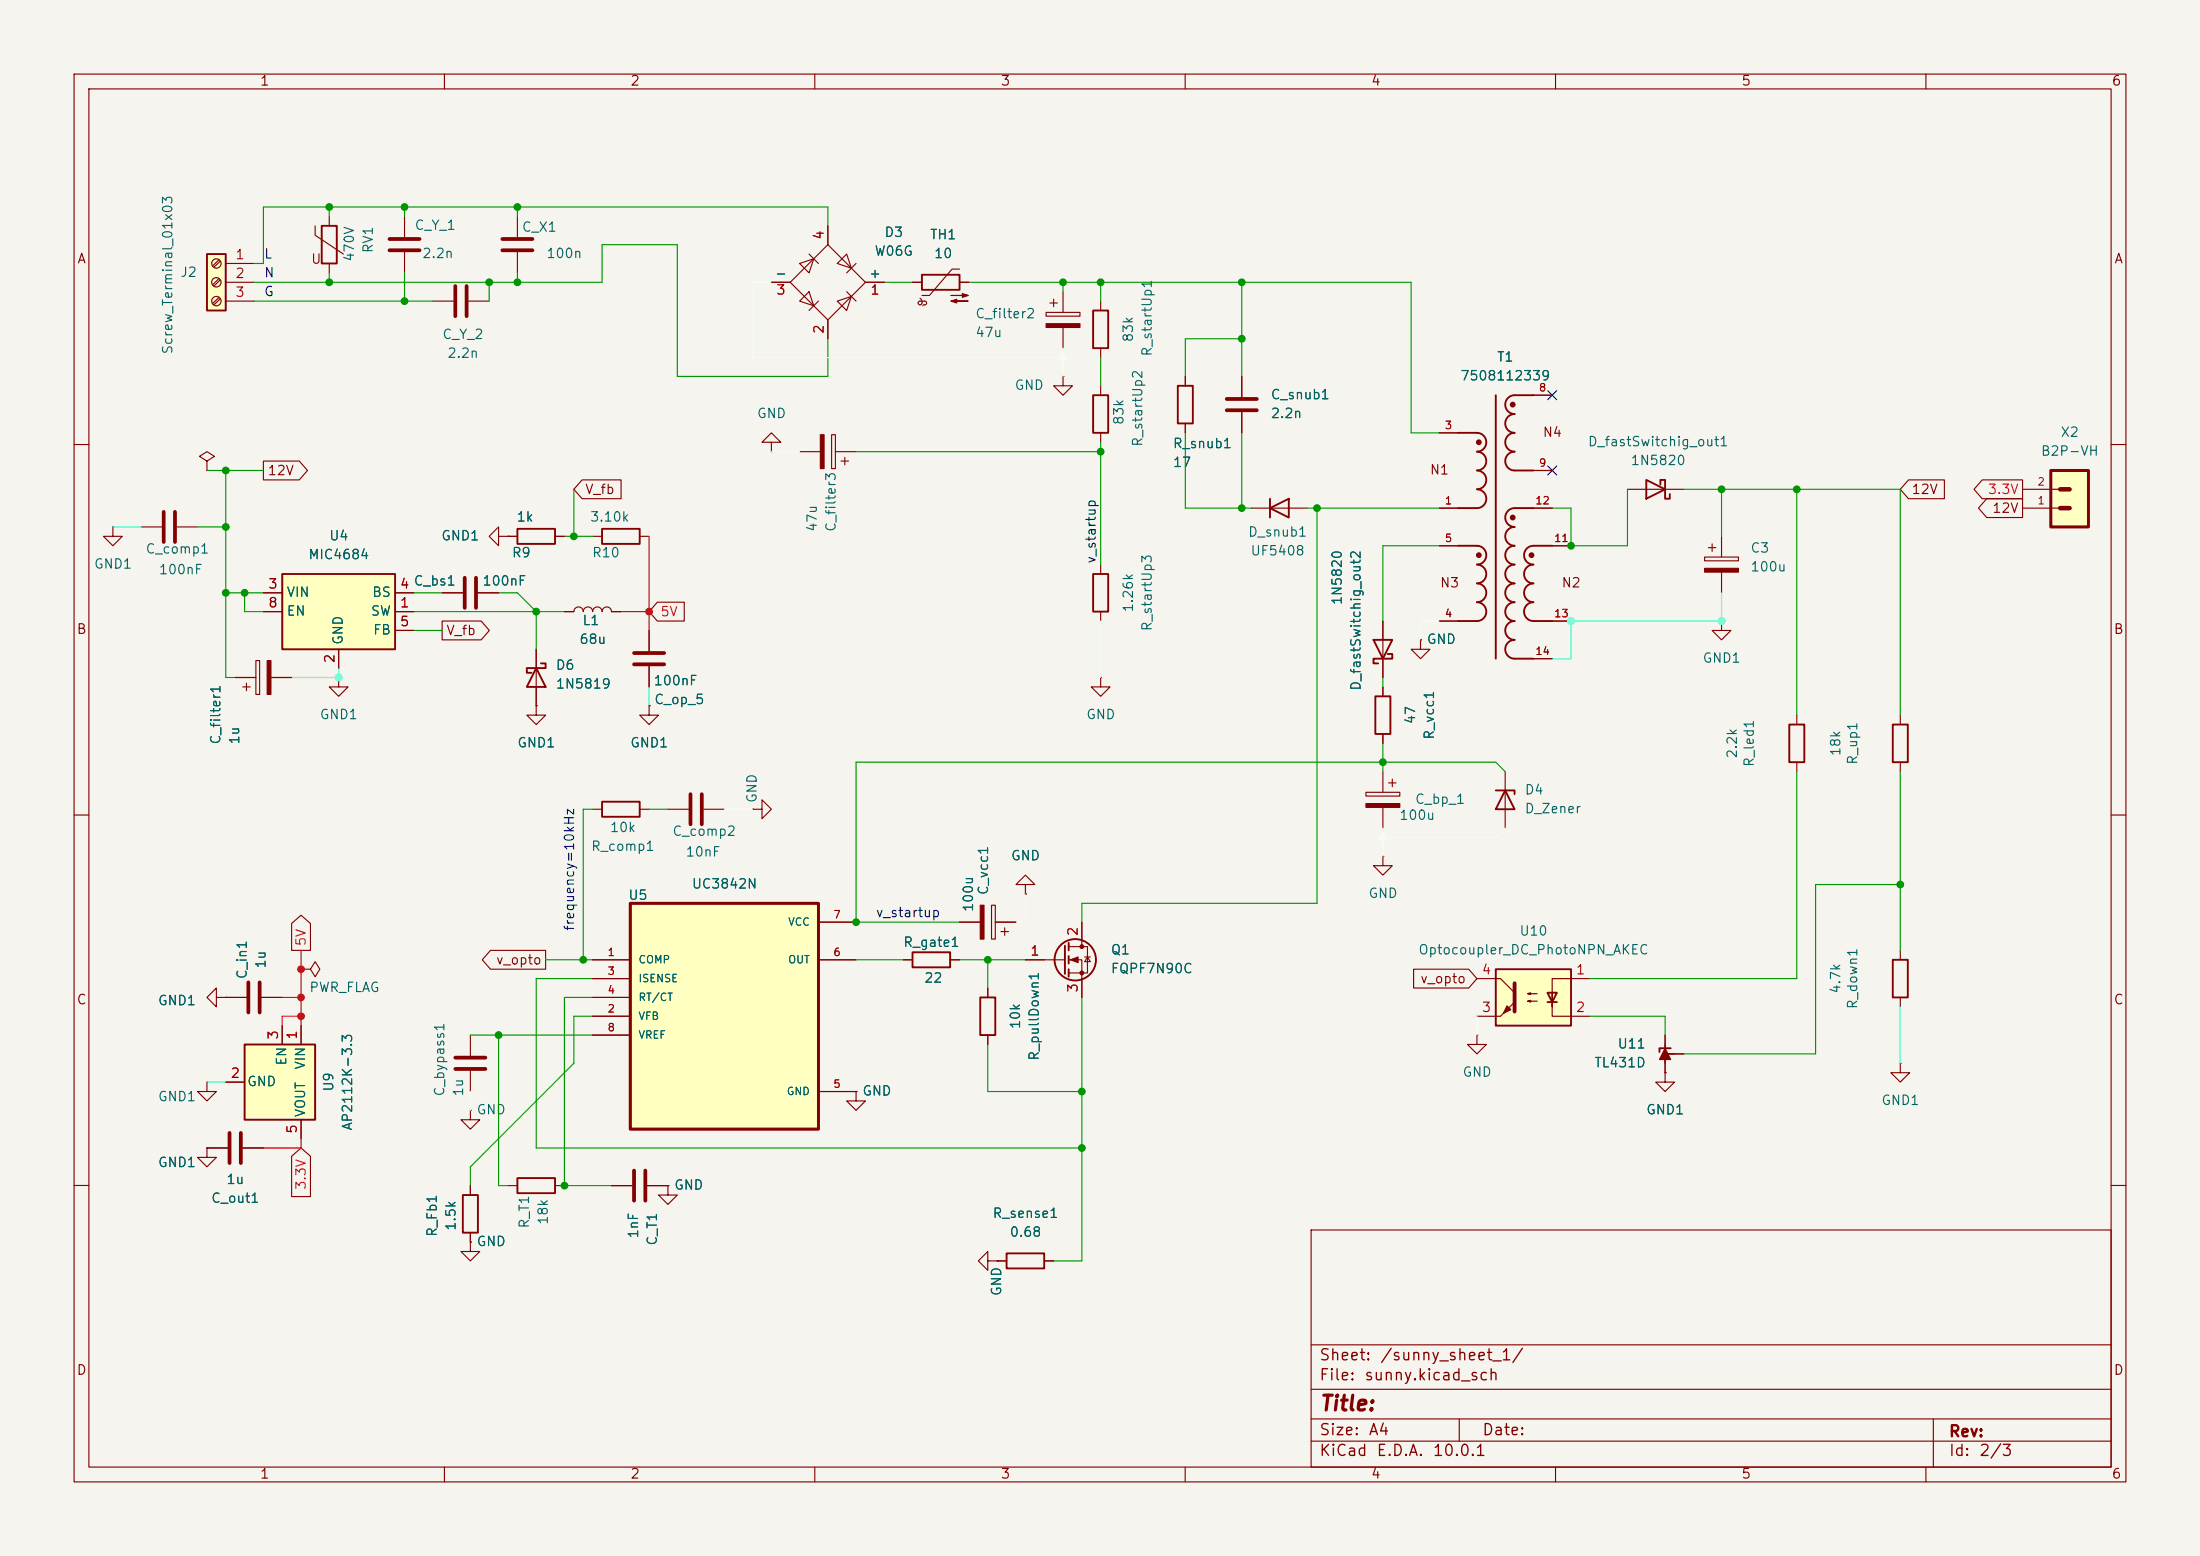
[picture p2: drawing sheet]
<svg xmlns="http://www.w3.org/2000/svg" width="297mm" height="210mm" viewBox="0 0 297 210" stroke-linecap="round" stroke-linejoin="round" font-family="sans-serif">
<path d="M0 0h297v210h-297z" fill="#f5f4ef" stroke="#f5f4ef" stroke-width=".14"/>
<g fill="none" stroke="#840000" stroke-width=".15">
<path d="M10 10h277v190h-277zM12 12h273v186h-273zM60 10v2M110 10v2M160 10v2M210 10v2M260 10v2M123.2 38.1h1.3M129.5 36.3h-1l-3 3.6h-1M129.5 38.1h1.3M104.1 59.7h1.3l-1.3-1.3-1.2 1.3h1.2v1.3M112.3 58.7h.5v4.5h-.5z"/>
<path d="M124.2 40.3a.44 .44 0 0 1 .3 .4 .44 .44 0 0 1-.4 .4l-.1-.2 .1-.2h.9l.1 .1-.1 .2-.4 .3M143.5 50.8v1.3h1.3l-1.3 1.2-1.3-1.2h1.3M143.5 50.8h.1M148.6 40.6v1.3M148.6 47v1.3M148.6 52.1v1.2M148.6 58.4v1.3M160 50.8v1.3M160 57.2v1.2M10 60h2M104.1 61h.1M107.9 61h2.8"/>
<path d="M112.8 61h2.8M113.5 62.2h1.1M114 61.7v1M219.7 66h7.6M285 60h2M186.7 83.8v7.6M10 110h2M285 110h2M29.2 134.6v-1.2l-1.3 1.2 1.3 1.3v-1.3h1.3M30.5 134.6h.1M30.5 134.6h2.8M35.3 134.6h2.8"/>
<path d="M138.4 129.5h5.4M144.3 127.8h2.5v3.5h-2.5M144.3 129.5h1.7v5.1M146 124.5v3.3M146.4 129.2h.8M146.8 129.2l.4 .6h-.8zM27.9 154.9v1.3h1.3l-1.3 1.3-1.2-1.3h1.2M27.9 154.9h.1M27.9 146.1v1.2h1.3l-1.3 1.3-1.2-1.3h1.2M27.9 146.1h.1M27.9 154.9h2.8M32.8 154.9h2.8"/>
<path d="M10 160h2M63.5 167.6v1.3h1.3l-1.3 1.3-1.3-1.3h1.3M63.5 167.6h.1M63.5 160v1.3M63.5 166.4v1.2M68.6 160h1.2M74.9 160h1.3M177 166h108v32h-108zM285 160h2M60 198v2M110 198v2M160 198v2"/>
<path d="M177 194.5h108M177 191.5h108M177 187.5h108M177 181.5h108M197 191.5v3M210 198v2M260 198v2M261 191.5v6.5"/>
</g>
<g fill="none" stroke="#840000" stroke-width=".25">
<path d="M124.5 37.1h5v2h-5zM147.6 53.3h2v5.1h-2zM147.6 41.9h2v5.1h-2zM159 52.1h2v5.1h-2zM222.2 64.8l2.6 1.2-2.6 1.3zM224.2 65.4v-.6h.6v2.5h.6v-.6M185.4 86.4h2.6l-1.3 2.5zM187.3 88.3h.7v.6h-2.6v.6h.7M143.8 127.6v3.8M144.3 127.3v1M144.3 129v1M144.3 130.8v1"/>
<path d="M69.8 159h5.1v2h-5.1zM62.5 161.3h2v5.1h-2z"/>
<circle cx="145.2" cy="129.5" r="2.79"/>
</g>
<g fill="#840000" stroke="#840000" stroke-width=".15">
<path d="M128.4 40.6l.8-.2v.5l-.8-.3h2.3z"/>
<path d="M128.4 39.9h2.3l-.8 .2v-.5l.8 .3z"/>
<path d="M110.7 58.7h.6v4.5h-.6z"/>
<path d="M144.5 129.5l1-.3v.7z"/>
<circle cx="146" cy="127.8" r=".25"/>
<circle cx="146" cy="131.3" r=".25"/>
</g>
<path d="M33.5 132.6v4.1M35.1 132.6v4.1M31 152.9v4.1M32.5 152.9v4.1" fill="none" stroke="#840000" stroke-width=".51"/>
<path d="M33 141h9.5v10.1h-9.5z" fill="#ffffc2"/>
<path d="M147.6 77.5h2v5.1h-2zM185.7 94h2v5.1h-2zM201.9 106.7h2.6v.5M203.2 106.7l1.3 2.5h-2.6zM123.2 128.5h5.1v2.1h-5.1zM132.3 134.6h2.1v5.1h-2.1zM255.5 129.5h2.1v5.1h-2.1zM33 141h9.5v10.1h-9.5zM135.9 169.2h5.1v2h-5.1z" fill="none" stroke="#840000" stroke-width=".25"/>
<g fill="none" stroke="#840000" stroke-width=".15">
<path d="M148.6 76.2v1.3M148.6 91.4v1.3h1.3l-1.3 1.3-1.3-1.3h1.3M148.6 91.4h.1M148.6 82.6v1.2M186.7 92.7v1.3M186.7 99.1v1.2M90.2 109.2h2.8M95 109.2h2.8M138.4 119.4h1.3l-1.3-1.3-1.2 1.3h1.2v1.3M184.4 106.9h4.6v.5h-4.6zM186.7 104.1v2.8M186.7 109v2.8"/>
<path d="M187.5 105.7h1M188 105.2v1M203.2 104.1v7.7M38.1 138.4v2.6M40.6 130.8h1.3l.6-1 .7 1-.7 1-.6-1M40.6 130.8h.1M40.6 138.4v2.6M63.5 139.7v2.8M121.9 129.5h1.3M128.3 129.5h1.2M129.5 124.5h2.8M133.3 133.4v1.2"/>
<path d="M133.3 139.7v1.3M133.9 122.2h.5v4.5h-.5zM134.4 124.5h2.8M135.1 125.7h1M135.6 125.2v1M138.4 120.7h.1M256.5 128.3v1.2M256.5 134.6v1.3M30.5 146.1h2.5M40.6 151.1v2.6M63.5 149.9v1.2h1.3l-1.3 1.3-1.3-1.3h1.3M63.5 149.9h.1"/>
<path d="M63.5 144.5v2.8M115.6 147.3v1.3h1.2l-1.2 1.3-1.3-1.3h1.3M115.6 147.3h.1M256.5 143.5v1.3h1.3l-1.3 1.3-1.2-1.3h1.2M256.5 143.5h.1M82.5 160h2.8M87.4 160h2.8M90.2 160v1.3h1.2l-1.2 1.3-1.3-1.3h1.3M90.2 160h.1M133.3 170.2v-1.3l-1.2 1.3 1.2 1.3v-1.3h1.3M134.6 170.2h.1M134.6 170.2h1.3"/>
<path d="M141 170.2h1.2"/>
</g>
<path d="M93.2 107.2v4.1M94.7 107.2v4.1M61.5 144.3h4M61.5 142.7h4M85.6 158v4.1M87.1 158v4.1" fill="none" stroke="#840000" stroke-width=".51"/>
<g fill="#840000" stroke="#840000" stroke-width=".15">
<path d="M132.3 122.2h.5v4.5h-.5z"/>
<path d="M184.4 108.5h4.6v.5h-4.6z"/>
</g>
<path d="M85.1 121.9h25.4v30.5h-25.4z" fill="#ffffc2"/>
<path d="M85.1 121.9h25.4v30.5h-25.4z" fill="none" stroke="#840000" stroke-width=".41"/>
<g fill="none" stroke="#840000" stroke-width=".15">
<path d="M69.8 29.2v2.8M69.8 34v2.8M143.5 39.4v2.8M141.2 42.2h4.6v.5h-4.6zM141.7 40.9h1M142.2 40.4v1M143.5 44.2v2.8M68.6 72.4h1.2M74.9 72.4h1.3M230.1 75.2h4.6v.5h-4.6zM230.6 73.9h1M231.1 73.4v1"/>
<path d="M232.4 72.4v2.8M232.4 77.2v2.8M72.4 87.6v7.7M76.2 82.6h1.3a.64 .64 0 0 1 .6-.7 .64 .64 0 0 1 .6 .7 .64 .64 0 0 1 .7-.7 .64 .64 0 0 1 .6 .7 .64 .64 0 0 1 .6-.7 .64 .64 0 0 1 .7 .7 .64 .64 0 0 1 .6-.7 .64 .64 0 0 1 .6 .7h1.3M87.6 95.3v1.2h1.3l-1.3 1.3-1.2-1.3h1.2M87.6 95.3h.1M87.6 85.1v2.8M87.6 89.9v2.8M232.4 83.8v1.3h1.3l-1.3 1.3-1.3-1.3h1.3M232.4 83.8h.1M242.6 96.5v1.3M256.5 96.5v1.3"/>
<path d="M80 109.2h1.3M86.4 109.2h1.2M101.6 109.2h1.3v-1.2l1.2 1.2-1.2 1.3v-1.3M101.6 109.2h.1M186.7 115.6v1.2h1.3l-1.3 1.3-1.3-1.3h1.3M186.7 115.6h.1M242.6 102.9v1.2M256.5 102.9v1.2M80 129.5h5.1M80 137.2h5.1M80 132.1h5.1M80 134.6h5.1"/>
<path d="M80 139.7h5.1M110.5 129.5h5.1M110.5 124.5h5.1M199.4 139.7v1.3h1.3l-1.3 1.2-1.3-1.2h1.3M199.4 139.7h.1M224.8 139.7v5.1M110.5 147.3h5.1M224.8 141v2.5M224.8 144.8v1.3h1.3l-1.3 1.2-1.3-1.2h1.3M224.8 144.8h.1M224.8 142.2h2.5"/>
</g>
<path d="M69.8 71.4h5.1v2h-5.1zM72.4 90.2l1.3 2.5h-2.6zM73 89.5h.7v.7h-2.6v.6h.7M241.6 97.8h2v5.1h-2zM255.5 97.8h2.1v5.1h-2.1zM81.3 108.2h5.1v2h-5.1zM225.6 141.5h-1.6v.5" fill="none" stroke="#840000" stroke-width=".25"/>
<g fill="#840000" stroke="#840000" stroke-width=".15">
<path d="M224.8 141.5l.8 1.5h-1.6z"/>
<path d="M141.2 43.7h4.6v.5h-4.6z"/>
<path d="M230.1 76.7h4.6v.5h-4.6z"/>
</g>
<path d="M67.8 32.3h4.1M67.8 33.8h4.1M85.6 89.7h4.1M85.6 88.1h4.1" fill="none" stroke="#840000" stroke-width=".51"/>
<path d="M201.9 130.8h10.2v7.6h-10.2z" fill="#ffffc2"/>
<path d="M81.3 71.4h5.1v2h-5.1zM201.9 130.8h10.2v7.6h-10.2zM208.9 134h1.3l-.7 1.3zM208.9 135.3h1.3" fill="none" stroke="#840000" stroke-width=".25"/>
<path d="M80 72.4h1.3M86.4 72.4h1.2M199.4 132.1h3.2l1.9 1.9M199.4 137.2h3.2M206.2 134.1l.4-.1v.2l-.4-.1h1.3M206.2 135.1l.4-.1v.3l-.4-.2h1.3M209.5 135.3v1.9h5.1M214.6 132.1h-5.1v3.8v-1.9" fill="none" stroke="#840000" stroke-width=".15"/>
<path d="M204.5 132.7v3.8" fill="none" stroke="#840000" stroke-width=".51"/>
<g fill="#840000" stroke="#840000" stroke-width=".15">
<path d="M203.5 135.8l.5 .5-1.1 .5z"/>
<path d="M202.6 137.2l1.9-1.9z"/>
</g>
<path d="M276.9 63.5h5v7.6h-5z" fill="#ffffc2"/>
<path d="M276.9 63.5h5v7.6h-5z" fill="none" stroke="#840000" stroke-width=".41"/>
<path d="M278.1 66h1.3M278.1 68.6h1.3" fill="none" stroke="#840000" stroke-width=".61"/>
<g fill="none" stroke="#840000" stroke-width=".15">
<path d="M54.6 29.2v2.8M54.6 34v2.8M58.4 40.6h2.8M63.2 40.6h2.8M167.6 50.8v2.8M167.6 55.6v2.8M67.3 72.4v-1.3l-1.3 1.3 1.3 1.3v-1.3h1.3M68.6 72.4h.1M168.9 68.6h7.6M273 68.6h5.1M273 66h5.1M31.7 91.4h2.8"/>
<path d="M32.8 92.7h1M33.3 92.2v1M34.5 89.2h.6v4.5h-.6zM36.6 91.4h2.8M45.7 91.4v1.3h1.3l-1.3 1.3-1.3-1.3h1.3M45.7 91.4h.1M59.7 80h2.8M64.5 80h2.8M72.4 95.3v1.2h1.3l-1.3 1.3-1.3-1.3h1.3M72.4 95.3h.1M191.8 86.4v1.2h1.2l-1.2 1.3-1.3-1.3h1.3M191.8 86.4h.1"/>
</g>
<path d="M36.1 89.2h.5v4.5h-.5z" fill="#840000" stroke="#840000" stroke-width=".15"/>
<path d="M52.6 32.3h4M52.6 33.8h4M61.5 38.6v4.1M63 38.6v4.1M165.6 53.8h4.1M165.6 55.4h4.1M62.7 78v4M64.3 78v4" fill="none" stroke="#840000" stroke-width=".51"/>
<path d="M171.4 68.6l2.6-1.3v2.6zM171.4 67.3v2.6" fill="none" stroke="#840000" stroke-width=".25"/>
<path d="M38.1 77.5h15.2v10.1h-15.2z" fill="#ffffc2"/>
<path d="M43.4 30.5h2.1v5.1h-2.1zM196.8 58.4h2.6a1.27 1.27 0 0 1 1.3 1.3 1.27 1.27 0 0 1-1.3 1.3 1.27 1.27 0 0 1 1.3 1.2 1.27 1.27 0 0 1-1.3 1.3 1.27 1.27 0 0 1 1.3 1.3 1.27 1.27 0 0 1-1.3 1.2 1.27 1.27 0 0 1 1.3 1.3 1.27 1.27 0 0 1-1.3 1.3h-2.6M201.9 53.3v35.6M207 53.3h-2.5a1.27 1.27 0 0 0-1.3 1.3 1.27 1.27 0 0 0 1.3 1.3 1.27 1.27 0 0 0-1.3 1.3 1.27 1.27 0 0 0 1.3 1.2 1.27 1.27 0 0 0-1.3 1.3 1.27 1.27 0 0 0 1.3 1.3 1.27 1.27 0 0 0-1.3 1.2 1.27 1.27 0 0 0 1.3 1.3h2.5M38.1 77.5h15.2v10.1h-15.2zM196.8 73.7h2.6a1.27 1.27 0 0 1 1.3 1.2 1.27 1.27 0 0 1-1.3 1.3 1.27 1.27 0 0 1 1.3 1.3 1.27 1.27 0 0 1-1.3 1.2 1.27 1.27 0 0 1 1.3 1.3 1.27 1.27 0 0 1-1.3 1.3 1.27 1.27 0 0 1 1.3 1.3 1.27 1.27 0 0 1-1.3 1.2h-2.6M207 68.6h-2.5a1.27 1.27 0 0 0-1.3 1.3 1.27 1.27 0 0 0 1.3 1.2 1.27 1.27 0 0 0-1.3 1.3 1.27 1.27 0 0 0 1.3 1.3 1.27 1.27 0 0 0-1.3 1.2 1.27 1.27 0 0 0 1.3 1.3 1.27 1.27 0 0 0-1.3 1.3 1.27 1.27 0 0 0 1.3 1.2 1.27 1.27 0 0 0-1.3 1.3 1.27 1.27 0 0 0 1.3 1.3 1.27 1.27 0 0 0-1.3 1.3 1.27 1.27 0 0 0 1.3 1.2 1.27 1.27 0 0 0-1.3 1.3 1.27 1.27 0 0 0 1.3 1.3 1.27 1.27 0 0 0-1.3 1.2 1.27 1.27 0 0 0 1.3 1.3h2.5M209.5 73.7h-2.5a1.27 1.27 0 0 0-1.3 1.2 1.27 1.27 0 0 0 1.3 1.3 1.27 1.27 0 0 0-1.3 1.3 1.27 1.27 0 0 0 1.3 1.2 1.27 1.27 0 0 0-1.3 1.3 1.27 1.27 0 0 0 1.3 1.3 1.27 1.27 0 0 0-1.3 1.3 1.27 1.27 0 0 0 1.3 1.2h2.5" fill="none" stroke="#840000" stroke-width=".25"/>
<g fill="none" stroke="#840000" stroke-width=".15">
<path d="M42.5 30.5v1.3l3.9 2.5M44.4 29.2v1.3M44.4 35.6v1.2M104.1 38.1h2.6M107.9 35.6l2-.7-.7 1.9zM109.2 39.4l.7 1.9-2-.7zM109.2 34.3l1.3 1.3M111.8 33l5 5.1-5 5.1-5.1-5.1zM111.8 30.5v2.5M113 35.6l1.3-1.3 .6 1.9zM114.3 39.4l1.3 1.2M115.6 35.6l-1.3 1.2"/>
<path d="M116.8 38.1h2.6M110.5 40.6l-1.3 1.3M111.8 43.2v2.5M113 40.6l1.9-.6-.6 1.9zM194.3 58.4h2.5M207 53.3h2.5M15.2 71.1v1.3h1.3l-1.3 1.3-1.2-1.3h1.2M15.2 71.1h.1M19 71.1h2.8M23.9 71.1h2.8M27.9 62.2l1.1-.6-1.1-.6-1 .6 1 .6v1.3M27.9 63.5h.1"/>
<path d="M194.3 68.6h2.5M194.3 73.7h2.5M207 68.6h2.5M207 63.5h2.5M209.5 73.7h2.6M35.6 82.6h2.5M35.6 80h2.5M45.7 87.6v2.6M53.3 82.6h2.6M53.3 80h2.6M53.3 85.1h2.6M194.3 83.8h2.5"/>
<path d="M207 88.9h2.5M209.5 83.8h2.6"/>
</g>
<g fill="none" stroke="#840000" stroke-width=".38">
<circle cx="199.6" cy="59.7" r=".2"/>
<circle cx="204.2" cy="54.6" r=".2"/>
<circle cx="199.6" cy="74.9" r=".2"/>
<circle cx="204.2" cy="69.8" r=".2"/>
<circle cx="206.8" cy="74.9" r=".2"/>
</g>
<path d="M22.1 69.1v4.1M23.6 69.1v4.1" fill="none" stroke="#840000" stroke-width=".51"/>
<path d="M27.9 34.3h2.6v7.6h-2.6z" fill="#ffffc2"/>
<path d="M27.9 34.3h2.6v7.6h-2.6z" fill="none" stroke="#840000" stroke-width=".25"/>
<g fill="none" stroke="#840000" stroke-width=".15">
<path d="M29.6 35.1l-.9 .8M29.6 37.6l-.9 .8M29.7 35.2l-.8 .9M29.7 37.8l-.8 .8M30.5 35.6h3.8M30.5 38.1h3.8M104.1 38.1h2.6M111.8 30.5v2.5M116.8 38.1h2.6M123.2 38.1h1.3M129.5 38.1h1.3M29.6 40.1l-.9 .9"/>
<path d="M29.7 40.3l-.8 .8M30.5 40.6h3.8M111.8 43.2v2.5M160 50.8v1.3M160 57.2v1.2M167.6 50.8v2.8M167.6 55.6v2.8M194.3 58.4h2.5M207 53.3h2.5M35.6 62.2h4.8l1.1 1.3-1.1 1.3h-4.8zM68.6 72.4h.1M68.6 72.4h1.2"/>
<path d="M74.9 72.4h1.3M78.6 64.8h5.2v2.5h-5.2l-1.1-1.3zM194.3 68.6h2.5M194.3 73.7h2.5M207 68.6h2.5M207 63.5h2.5M209.5 73.7h2.6M257.7 64.8h4.8v2.5h-4.8l-1.2-1.3zM267.6 64.8h5.4v2.5h-5.4l-1.1-1.3zM268.2 67.3h4.8v2.6h-4.8l-1.1-1.3zM31.7 91.4h2.8M35.6 82.6h2.5"/>
<path d="M35.6 80h2.5M36.6 91.4h2.8M45.7 87.6v2.6M53.3 82.6h2.6M53.3 80h2.6M53.3 85.1h2.6M59.7 83.8h5.3l1.1 1.3-1.1 1.3h-5.3zM59.7 80h2.8M64.5 80h2.8M72.4 95.3h.1M72.4 87.6v2.6M72.4 92.7v2.6"/>
<path d="M76.2 82.6h1.3M82.5 82.6h1.3M87.6 95.3h.1M87.6 85.1v2.8M87.6 89.9v2.8M88.7 81.3h3.7v2.5h-3.7l-1.1-1.2zM186.7 83.8v2.6M186.7 88.9v2.5M186.7 92.7v1.3M186.7 99.1v1.2M191.8 86.4h.1M194.3 83.8h2.5"/>
<path d="M207 88.9h2.5M209.5 83.8h2.6M30.5 134.6h.1M30.5 134.6h2.8M35.3 134.6h2.8M38.1 138.4v2.6M39.4 124.6l1.2-1.1 1.3 1.1v3.7h-2.5zM40.6 138.4v2.6M66.2 128.3h7.5v2.5h-7.5l-1.1-1.3zM80 129.5h5.1M80 137.2h5.1M80 132.1h5.1"/>
<path d="M80 134.6h5.1M80 139.7h5.1M110.5 129.5h5.1M110.5 124.5h5.1M121.9 129.5h1.3M128.3 129.5h1.2M129.5 124.5h2.8M133.3 133.4v1.2M133.3 139.7v1.3M134.4 124.5h2.8M138.4 120.7h.1M138.4 129.5h2.6"/>
<path d="M146 124.5v2.5M146 132.1v2.5M190.8 130.8h7.5l1.1 1.3-1.1 1.3h-7.5zM224.8 139.7v5.1M27.9 154.9h.1M27.9 154.9h2.8M30.5 146.1h2.5M32.8 154.9h2.8M39.4 156.1l1.2-1.2 1.3 1.2v5.4h-2.5zM40.6 151.1v2.6M110.5 147.3h5.1M115.6 147.3h.1"/>
<path d="M224.8 144.8h.1M224.8 142.2h2.5M63.5 167.6h.1M63.5 160v1.3M63.5 166.4v1.2M82.5 160h2.8M87.4 160h2.8M90.2 160h.1M134.6 170.2h.1M134.6 170.2h1.3M141 170.2h1.2"/>
<circle cx="29.2" cy="38.1" r=".63"/>
<circle cx="29.2" cy="35.6" r=".63"/>
<circle cx="29.2" cy="40.6" r=".63"/>
</g>
<g fill="none" stroke="#009600" stroke-width=".15">
<path d="M34.3 38.1h47v-5.1h10.1v17.8h20.4v-5.1M44.4 27.9v1.3M44.4 36.8v1.3M54.6 27.9v1.3M54.6 36.8v3.8M66 38.1v2.5M69.8 27.9v1.3M69.8 36.8v1.3M111.8 30.5v-2.6h-76.2v7.7h-1.3M119.4 38.1h3.8M130.8 38.1h59.7v20.3h3.8M143.5 38.1v1.3"/>
<path d="M148.6 38.1v2.5M167.6 38.1v12.7M34.3 40.6h24.1M148.6 48.3v3.8M148.6 59.7v16.5M160 58.4v10.2h8.9M167.6 45.7h-7.6v5.1M167.6 58.4v10.2M26.7 71.1h3.8M27.9 63.5h7.7M30.5 63.5v27.9h1.2M76.2 72.4h3.8"/>
<path d="M77.5 66v6.4M115.6 61h33M176.5 68.6h17.8M177.8 68.6v53.3h-31.8v2.6M194.3 73.7h-7.6v10.1M219.7 66v7.7h-7.6v-5.1h-2.6M227.3 66h29.2v30.5M232.4 66v6.4M242.6 66v30.5M30.5 80h5.1M33 80v2.6h2.6M55.9 80h3.8"/>
<path d="M55.9 82.6h20.3M55.9 85.1h3.8M67.3 80h2.5l2.6 2.6v5M186.7 91.4v1.3M80 109.2h-1.3v20.3M87.6 109.2h2.6M186.7 100.3v3.8M203.2 104.1l-1.3-1.2h-86.3v21.6h13.9M242.6 104.1v28h-28M256.5 104.1v24.2M256.5 119.4h-11.4v22.8h-17.8M63.5 139.7h16.5"/>
<path d="M67.3 139.7v20.3h1.3M73.7 129.5h6.3M80 132.1h-7.6v22.8h73.6M80 137.2h-2.5v6.3l-14 14v2.5M80 134.6h-3.8v25.4h6.3M115.6 129.5h6.3M129.5 129.5h8.9M133.3 129.5v3.9M146 134.6v35.6h-3.8M214.6 137.2h10.2v2.5M133.3 141v6.3h12.7"/>
</g>
<path d="M15.2 71.1h3.8M45.7 90.2v1.2h-6.3M87.6 92.7v2.6M232.4 80v3.8h-20.3v5.1h-2.6M256.5 135.9v7.6M27.9 146.1h2.6" fill="none" stroke="#15ffcb" stroke-width=".15"/>
<path d="M87.6 72.4v12.7M83.8 82.6h3.8M38.1 134.6h2.5M40.6 128.3v10.1M40.6 137.2h-2.5v1.2M40.6 153.7v1.2h-5" fill="none" stroke="#ff0118" stroke-width=".15"/>
<path d="M104.1 38.1h-2.5v10.2h41.9M143.5 47v3.8M104.1 61h3.8M148.6 83.8v7.6M194.3 83.8h-2.5v2.6M97.8 109.2h3.8M186.7 111.8v3.8M203.2 111.8l-1.3 1.2h-15.2M138.4 120.7v3.8h-1.2M199.4 137.2v2.5M63.5 147.3v2.6" fill="none" stroke="#f6fff7" stroke-width=".15"/>
<path d="M208.9 52.7l1.3 1.2M210.2 52.7l-1.3 1.2M208.9 62.9l1.3 1.2M210.2 62.9l-1.3 1.2" fill="none" stroke="#000084" stroke-width=".15"/>
<g fill="#009600" stroke="#009600" stroke-width=".14">
<circle cx="133.3" cy="129.5" r=".46"/>
<circle cx="146" cy="147.3" r=".46"/>
<circle cx="146" cy="154.9" r=".46"/>
<circle cx="115.6" cy="124.5" r=".46"/>
<circle cx="143.5" cy="38.1" r=".46"/>
<circle cx="148.6" cy="38.1" r=".46"/>
<circle cx="186.7" cy="102.9" r=".46"/>
<circle cx="167.6" cy="38.1" r=".46"/>
<circle cx="256.5" cy="119.4" r=".46"/>
<circle cx="177.8" cy="68.6" r=".46"/>
<circle cx="167.6" cy="45.7" r=".46"/>
<circle cx="148.6" cy="61" r=".46"/>
<circle cx="167.6" cy="68.6" r=".46"/>
<circle cx="242.6" cy="66" r=".46"/>
<circle cx="212.1" cy="73.7" r=".46"/>
<circle cx="232.4" cy="66" r=".46"/>
<circle cx="54.6" cy="40.6" r=".46"/>
<circle cx="30.5" cy="80" r=".46"/>
<circle cx="30.5" cy="71.1" r=".46"/>
<circle cx="33" cy="80" r=".46"/>
<circle cx="54.6" cy="27.9" r=".46"/>
<circle cx="44.4" cy="27.9" r=".46"/>
<circle cx="30.5" cy="63.5" r=".46"/>
<circle cx="44.4" cy="38.1" r=".46"/>
<circle cx="77.5" cy="72.4" r=".46"/>
<circle cx="69.8" cy="38.1" r=".46"/>
<circle cx="66" cy="38.1" r=".46"/>
<circle cx="72.4" cy="82.6" r=".46"/>
<circle cx="69.8" cy="27.9" r=".46"/>
<circle cx="78.7" cy="129.5" r=".46"/>
<circle cx="67.3" cy="139.7" r=".46"/>
<circle cx="76.2" cy="160" r=".46"/>
</g>
<g fill="#f6fff7" stroke="#f6fff7" stroke-width=".14">
<circle cx="186.7" cy="113" r=".46"/>
<circle cx="143.5" cy="48.3" r=".46"/>
</g>
<g fill="#15ffcb" stroke="#15ffcb" stroke-width=".14">
<circle cx="212.1" cy="83.8" r=".46"/>
<circle cx="232.4" cy="83.8" r=".46"/>
<circle cx="45.7" cy="91.4" r=".46"/>
</g>
<g fill="#ff0118" stroke="#ff0118" stroke-width=".14">
<circle cx="40.6" cy="130.8" r=".46"/>
<circle cx="87.6" cy="82.6" r=".46"/>
<circle cx="40.6" cy="134.6" r=".46"/>
<circle cx="40.6" cy="137.2" r=".46"/>
</g>
<text font-size="2" fill="#840000" x="178" y="190.9">Title:</text>
<g font-size="1.5" fill="#840000">
<text x="178" y="184">Sheet:</text>
<text x="186.2" y="184">/sunny_sheet_1/</text>
<text x="178" y="186.7">File:</text>
<text x="184.1" y="186.7">sunny.kicad_sch</text>
<text x="178" y="196.9">KiCad</text>
<text x="178" y="194.1">Size:</text>
<text x="184.7" y="194.1">A4</text>
<text x="185.7" y="196.9">E.D.A.</text>
<text x="193.3" y="196.9">10.0.1</text>
<text x="200" y="194.1">Date:</text>
<text x="263" y="194.3">Rev:</text>
<text x="263" y="196.9">Id:</text>
<text x="267.1" y="196.9">2/3</text>
</g>
<g font-size="1.3" fill="#840000">
<text x="35" y="11.9">1</text>
<text x="85" y="11.9">2</text>
<text x="135" y="11.9">3</text>
<text x="185" y="11.9">4</text>
<text x="235" y="11.9">5</text>
<text x="285" y="11.9">6</text>
<text x="10.3" y="35.9">A</text>
<text x="41.9" y="35.9">U</text>
<text x="285.3" y="35.9">A</text>
<text x="208.2" y="59.3">N4</text>
<text x="36" y="64.5">12V</text>
<text x="192.9" y="64.4">N1</text>
<text x="78.9" y="67">V_fb</text>
<text x="258" y="67">12V</text>
<text x="268.9" y="69.5">12V</text>
<text x="194.3" y="79.6">N3</text>
<text x="210.7" y="79.6">N2</text>
<text x="10.3" y="85.9">B</text>
<text x="60.2" y="86">V_fb</text>
<text x="285.3" y="85.9">B</text>
<text x="66.9" y="130.5">v_opto</text>
<text x="10.3" y="135.9">C</text>
<text x="191.7" y="133">v_opto</text>
<text x="285.3" y="135.9">C</text>
<text x="10.3" y="185.9">D</text>
<text x="285.3" y="185.9">D</text>
<text x="35" y="199.9">1</text>
<text x="85" y="199.9">2</text>
<text x="135" y="199.9">3</text>
<text x="185" y="199.9">4</text>
<text x="235" y="199.9">5</text>
<text x="285" y="199.9">6</text>
</g>
<g font-size="1.3" fill="#a90000">
<text x="31.7" y="35.3">1</text>
<text x="111.5" y="32.5" transform="rotate(-90 111.5 32.5)">4</text>
<text x="31.7" y="37.8">2</text>
<text x="31.7" y="40.4">3</text>
<text x="104.7" y="40.1">3</text>
<text x="117.4" y="40.1">1</text>
<text x="111.5" y="45.2" transform="rotate(-90 111.5 45.2)">2</text>
<text x="36.1" y="79.8">3</text>
<text x="36.1" y="82.3">8</text>
<text x="53.9" y="82.3">1</text>
<text x="53.9" y="79.8">4</text>
<text x="45.5" y="89.6" transform="rotate(-90 45.5 89.6)">2</text>
<text x="53.9" y="84.8">5</text>
<text x="139" y="129.3">1</text>
<text x="145.8" y="126.4" transform="rotate(-90 145.8 126.4)">2</text>
<text x="200" y="131.8">4</text>
<text x="212.7" y="131.8">1</text>
<text x="145.8" y="134.1" transform="rotate(-90 145.8 134.1)">3</text>
<text x="200" y="136.9">3</text>
<text x="212.7" y="136.9">2</text>
<text x="37.8" y="140.4" transform="rotate(-90 37.8 140.4)">3</text>
<text x="40.4" y="140.4" transform="rotate(-90 40.4 140.4)">1</text>
<text x="31" y="145.8">2</text>
<text x="40.4" y="153.1" transform="rotate(-90 40.4 153.1)">5</text>
</g>
<g font-size="1.3" fill="#0f0f0f">
<text x="35.6" y="35.2">L</text>
<text x="35.6" y="40.3">G</text>
<text x="35.6" y="37.8">N</text>
<text x="148.2" y="76.2" transform="rotate(-90 148.2 76.2)">v_startup</text>
<text x="118.1" y="124.1">v_startup</text>
</g>
<g font-size="1.3" fill="#006464">
<text x="48.1" y="35.4" transform="rotate(-90 48.1 35.4)">470V</text>
<text x="50.6" y="34.3" transform="rotate(-90 50.6 34.3)">RV1</text>
<text x="55.9" y="31.3">C_Y_1</text>
<text x="56.9" y="35.2">2.2n</text>
<text x="70.4" y="31.6">C_X1</text>
<text x="73.7" y="35.2">100n</text>
<text x="118" y="34.8">W06G</text>
<text x="119.3" y="32.3">D3</text>
<text x="125.5" y="32.6">TH1</text>
<text x="126" y="35.2">10</text>
<text x="24.3" y="37.7">J2</text>
<text x="104.5" y="37.8">-</text>
<text x="117.2" y="37.8">+</text>
<text x="23.6" y="47.9" transform="rotate(-90 23.6 47.9)">Screw_Terminal_01x03</text>
<text x="59.6" y="46.1">C_Y_2</text>
<text x="131.6" y="43.3">C_filter2</text>
<text x="131.6" y="45.8">47u</text>
<text x="153.3" y="46.3" transform="rotate(-90 153.3 46.3)">83k</text>
<text x="60.3" y="48.6">2.2n</text>
<text x="136.9" y="52.9">GND</text>
<text x="155.8" y="48.2" transform="rotate(-90 155.8 48.2)">R_startUp1</text>
<text x="197.1" y="51.7">7508112339</text>
<text x="202" y="49.1">T1</text>
<text x="102.1" y="56.7">GND</text>
<text x="152" y="57.5" transform="rotate(-90 152 57.5)">83k</text>
<text x="171.5" y="54.2">C_snub1</text>
<text x="171.5" y="56.7">2.2n</text>
<text x="278.1" y="59.3">X2</text>
<text x="154.5" y="60.4" transform="rotate(-90 154.5 60.4)">R_startUp2</text>
<text x="158.3" y="60.8">R_snub1</text>
<text x="158.3" y="63.3">17</text>
<text x="214.3" y="60.6">D_fastSwitchig_out1</text>
<text x="220" y="63.1">1N5820</text>
<text x="275.4" y="61.8">B2P-VH</text>
<text x="69.6" y="70.7">1k</text>
<text x="79.6" y="70.7">3.10k</text>
<text x="110.6" y="71.9" transform="rotate(-90 110.6 71.9)">47u</text>
<text x="113.1" y="71.9" transform="rotate(-90 113.1 71.9)">C_filter3</text>
<text x="12.6" y="77.1">GND1</text>
<text x="19.6" y="75">C_comp1</text>
<text x="21.3" y="77.8">100nF</text>
<text x="41.5" y="75.8">MIC4684</text>
<text x="44.3" y="73.3">U4</text>
<text x="59.5" y="73.3">GND1</text>
<text x="69" y="75.5">R9</text>
<text x="79.8" y="75.5">R10</text>
<text x="168.4" y="72.7">D_snub1</text>
<text x="168.7" y="75.3">UF5408</text>
<text x="236.2" y="74.9">C3</text>
<text x="236.2" y="77.4">100u</text>
<text x="38.6" y="80.9">VIN</text>
<text x="38.6" y="83.4">EN</text>
<text x="50" y="83.4">SW</text>
<text x="50.1" y="80.9">BS</text>
<text x="55.8" y="79.3">C_bs1</text>
<text x="65" y="79.3">100nF</text>
<text x="153.3" y="82.7" transform="rotate(-90 153.3 82.7)">1.26k</text>
<text x="181.5" y="81.8" transform="rotate(-90 181.5 81.8)">1N5820</text>
<text x="46.6" y="87.1" transform="rotate(-90 46.6 87.1)">GND</text>
<text x="50.3" y="86">FB</text>
<text x="78.1" y="87.2">68u</text>
<text x="78.5" y="84.7">L1</text>
<text x="155.8" y="85.3" transform="rotate(-90 155.8 85.3)">R_startUp3</text>
<text x="192.5" y="87.2">GND</text>
<text x="229.8" y="89.8">GND1</text>
<text x="74.9" y="90.7">D6</text>
<text x="74.9" y="93.3">1N5819</text>
<text x="88.2" y="92.8">100nF</text>
<text x="88.2" y="95.4">C_op_5</text>
<text x="184" y="93.3" transform="rotate(-90 184 93.3)">D_fastSwitchig_out2</text>
<text x="30.1" y="100.6" transform="rotate(-90 30.1 100.6)">C_filter1</text>
<text x="32.6" y="100.6" transform="rotate(-90 32.6 100.6)">1u</text>
<text x="43.1" y="97.4">GND1</text>
<text x="69.7" y="101.2">GND1</text>
<text x="85" y="101.2">GND1</text>
<text x="146.6" y="97.4">GND</text>
<text x="191.4" y="97.8" transform="rotate(-90 191.4 97.8)">47</text>
<text x="193.9" y="99.9" transform="rotate(-90 193.9 99.9)">R_vcc1</text>
<text x="205.7" y="107.5">D4</text>
<text x="234.8" y="102.5" transform="rotate(-90 234.8 102.5)">2.2k</text>
<text x="237.1" y="103.6" transform="rotate(-90 237.1 103.6)">R_led1</text>
<text x="248.8" y="102.2" transform="rotate(-90 248.8 102.2)">18k</text>
<text x="251.1" y="103.3" transform="rotate(-90 251.1 103.3)">R_up1</text>
<text x="82.2" y="112.6">10k</text>
<text x="90.7" y="113.1">C_comp2</text>
<text x="102.5" y="108.5" transform="rotate(-90 102.5 108.5)">GND</text>
<text x="188.8" y="111">100u</text>
<text x="190.9" y="108.8">C_bp_1</text>
<text x="205.7" y="110.1">D_Zener</text>
<text x="79.7" y="115.2">R_comp1</text>
<text x="92.5" y="115.9">10nF</text>
<text x="136.4" y="116.4">GND</text>
<text x="84.7" y="121.8">U5</text>
<text x="93.3" y="120.2">UC3842N</text>
<text x="131.7" y="123.2" transform="rotate(-90 131.7 123.2)">100u</text>
<text x="133.7" y="120.9" transform="rotate(-90 133.7 120.9)">C_vcc1</text>
<text x="184.7" y="121.5">GND</text>
<text x="36.2" y="130.8" transform="rotate(-90 36.2 130.8)">1u</text>
<text x="121.8" y="128.1">R_gate1</text>
<text x="149.9" y="131.7">FQPF7N90C</text>
<text x="149.9" y="129.1">Q1</text>
<text x="191.4" y="129.1">Optocoupler_DC_PhotoNPN_AKEC</text>
<text x="205" y="126.6">U10</text>
<text x="21.2" y="136">GND1</text>
<text x="33.6" y="132.2" transform="rotate(-90 33.6 132.2)">C_in1</text>
<text x="41.7" y="134.2">PWR_FLAG</text>
<text x="124.7" y="132.9">22</text>
<text x="248.8" y="134.2" transform="rotate(-90 248.8 134.2)">4.7k</text>
<text x="251.1" y="136.3" transform="rotate(-90 251.1 136.3)">R_down1</text>
<text x="39" y="143.9" transform="rotate(-90 39 143.9)">EN</text>
<text x="138" y="139" transform="rotate(-90 138 139)">10k</text>
<text x="140.6" y="143.2" transform="rotate(-90 140.6 143.2)">R_pullDown1</text>
<text x="218.3" y="141.8">U11</text>
<text x="21.2" y="148.9">GND1</text>
<text x="33.3" y="146.9">GND</text>
<text x="41.5" y="144.5" transform="rotate(-90 41.5 144.5)">VIN</text>
<text x="45.3" y="147.4" transform="rotate(-90 45.3 147.4)">U9</text>
<text x="60.3" y="148.1" transform="rotate(-90 60.3 148.1)">C_bypass1</text>
<text x="62.8" y="148.1" transform="rotate(-90 62.8 148.1)">1u</text>
<text x="116.3" y="148.2">GND</text>
<text x="197.4" y="145.6">GND</text>
<text x="215.1" y="144.4">TL431D</text>
<text x="253.9" y="149.5">GND1</text>
<text x="41.5" y="150.9" transform="rotate(-90 41.5 150.9)">VOUT</text>
<text x="47.9" y="152.7" transform="rotate(-90 47.9 152.7)">AP2112K-3.3</text>
<text x="64.3" y="150.7">GND</text>
<text x="222.1" y="150.7">GND1</text>
<text x="21.2" y="157.8">GND1</text>
<text x="30.5" y="160.1">1u</text>
<text x="90.9" y="160.9">GND</text>
<text x="28.4" y="162.7">C_out1</text>
<text x="59.3" y="167" transform="rotate(-90 59.3 167)">R_Fb1</text>
<text x="61.8" y="166.2" transform="rotate(-90 61.8 166.2)">1.5k</text>
<text x="71.7" y="165.9" transform="rotate(-90 71.7 165.9)">R_T1</text>
<text x="74.3" y="165.4" transform="rotate(-90 74.3 165.4)">18k</text>
<text x="86.5" y="167.2" transform="rotate(-90 86.5 167.2)">1nF</text>
<text x="133.9" y="164.7">R_sense1</text>
<text x="136.2" y="167.2">0.68</text>
<text x="64.3" y="168.5">GND</text>
<text x="89" y="168.2" transform="rotate(-90 89 168.2)">C_T1</text>
<text x="135.5" y="175" transform="rotate(-90 135.5 175)">GND</text>
</g>
<g font-size="1.3" fill="#ff0118">
<text x="268.3" y="67">3.3V</text>
<text x="89.1" y="83.5">5V</text>
<text x="41.6" y="127.8" transform="rotate(-90 41.6 127.8)">5V</text>
<text x="41.6" y="160.7" transform="rotate(-90 41.6 160.7)">3.3V</text>
</g>
<text font-size="1.3" fill="#0000c2" x="77.8" y="125.7" transform="rotate(-90 77.8 125.7)">frequency=10kHz</text>
<g font-size="1" fill="#a90000">
<text x="207.7" y="53.1">8</text>
<text x="195" y="58.2">3</text>
<text x="207.7" y="63.2">9</text>
<text x="275" y="65.8">2</text>
<text x="195" y="68.3">1</text>
<text x="207.2" y="68.3">12</text>
<text x="275" y="68.3">1</text>
<text x="195" y="73.4">5</text>
<text x="209.7" y="73.4">11</text>
<text x="195" y="83.6">4</text>
<text x="209.7" y="83.6">13</text>
<text x="207.2" y="88.6">14</text>
<text x="112.4" y="124.2">7</text>
<text x="81.9" y="129.3">1</text>
<text x="81.9" y="131.8">3</text>
<text x="112.4" y="129.3">6</text>
<text x="81.9" y="136.9">2</text>
<text x="81.9" y="134.4">4</text>
<text x="81.9" y="139.4">8</text>
<text x="112.4" y="147.1">5</text>
</g>
<g font-size="1" fill="#006464">
<text x="106.3" y="125.2">VCC</text>
<text x="86.1" y="130.3">COMP</text>
<text x="106.3" y="130.3">OUT</text>
<text x="86.1" y="137.9">VFB</text>
<text x="86.1" y="132.8">ISENSE</text>
<text x="86.1" y="135.4">RT/CT</text>
<text x="86.1" y="140.4">VREF</text>
<text x="106.1" y="148.1">GND</text>
</g>
</svg>
